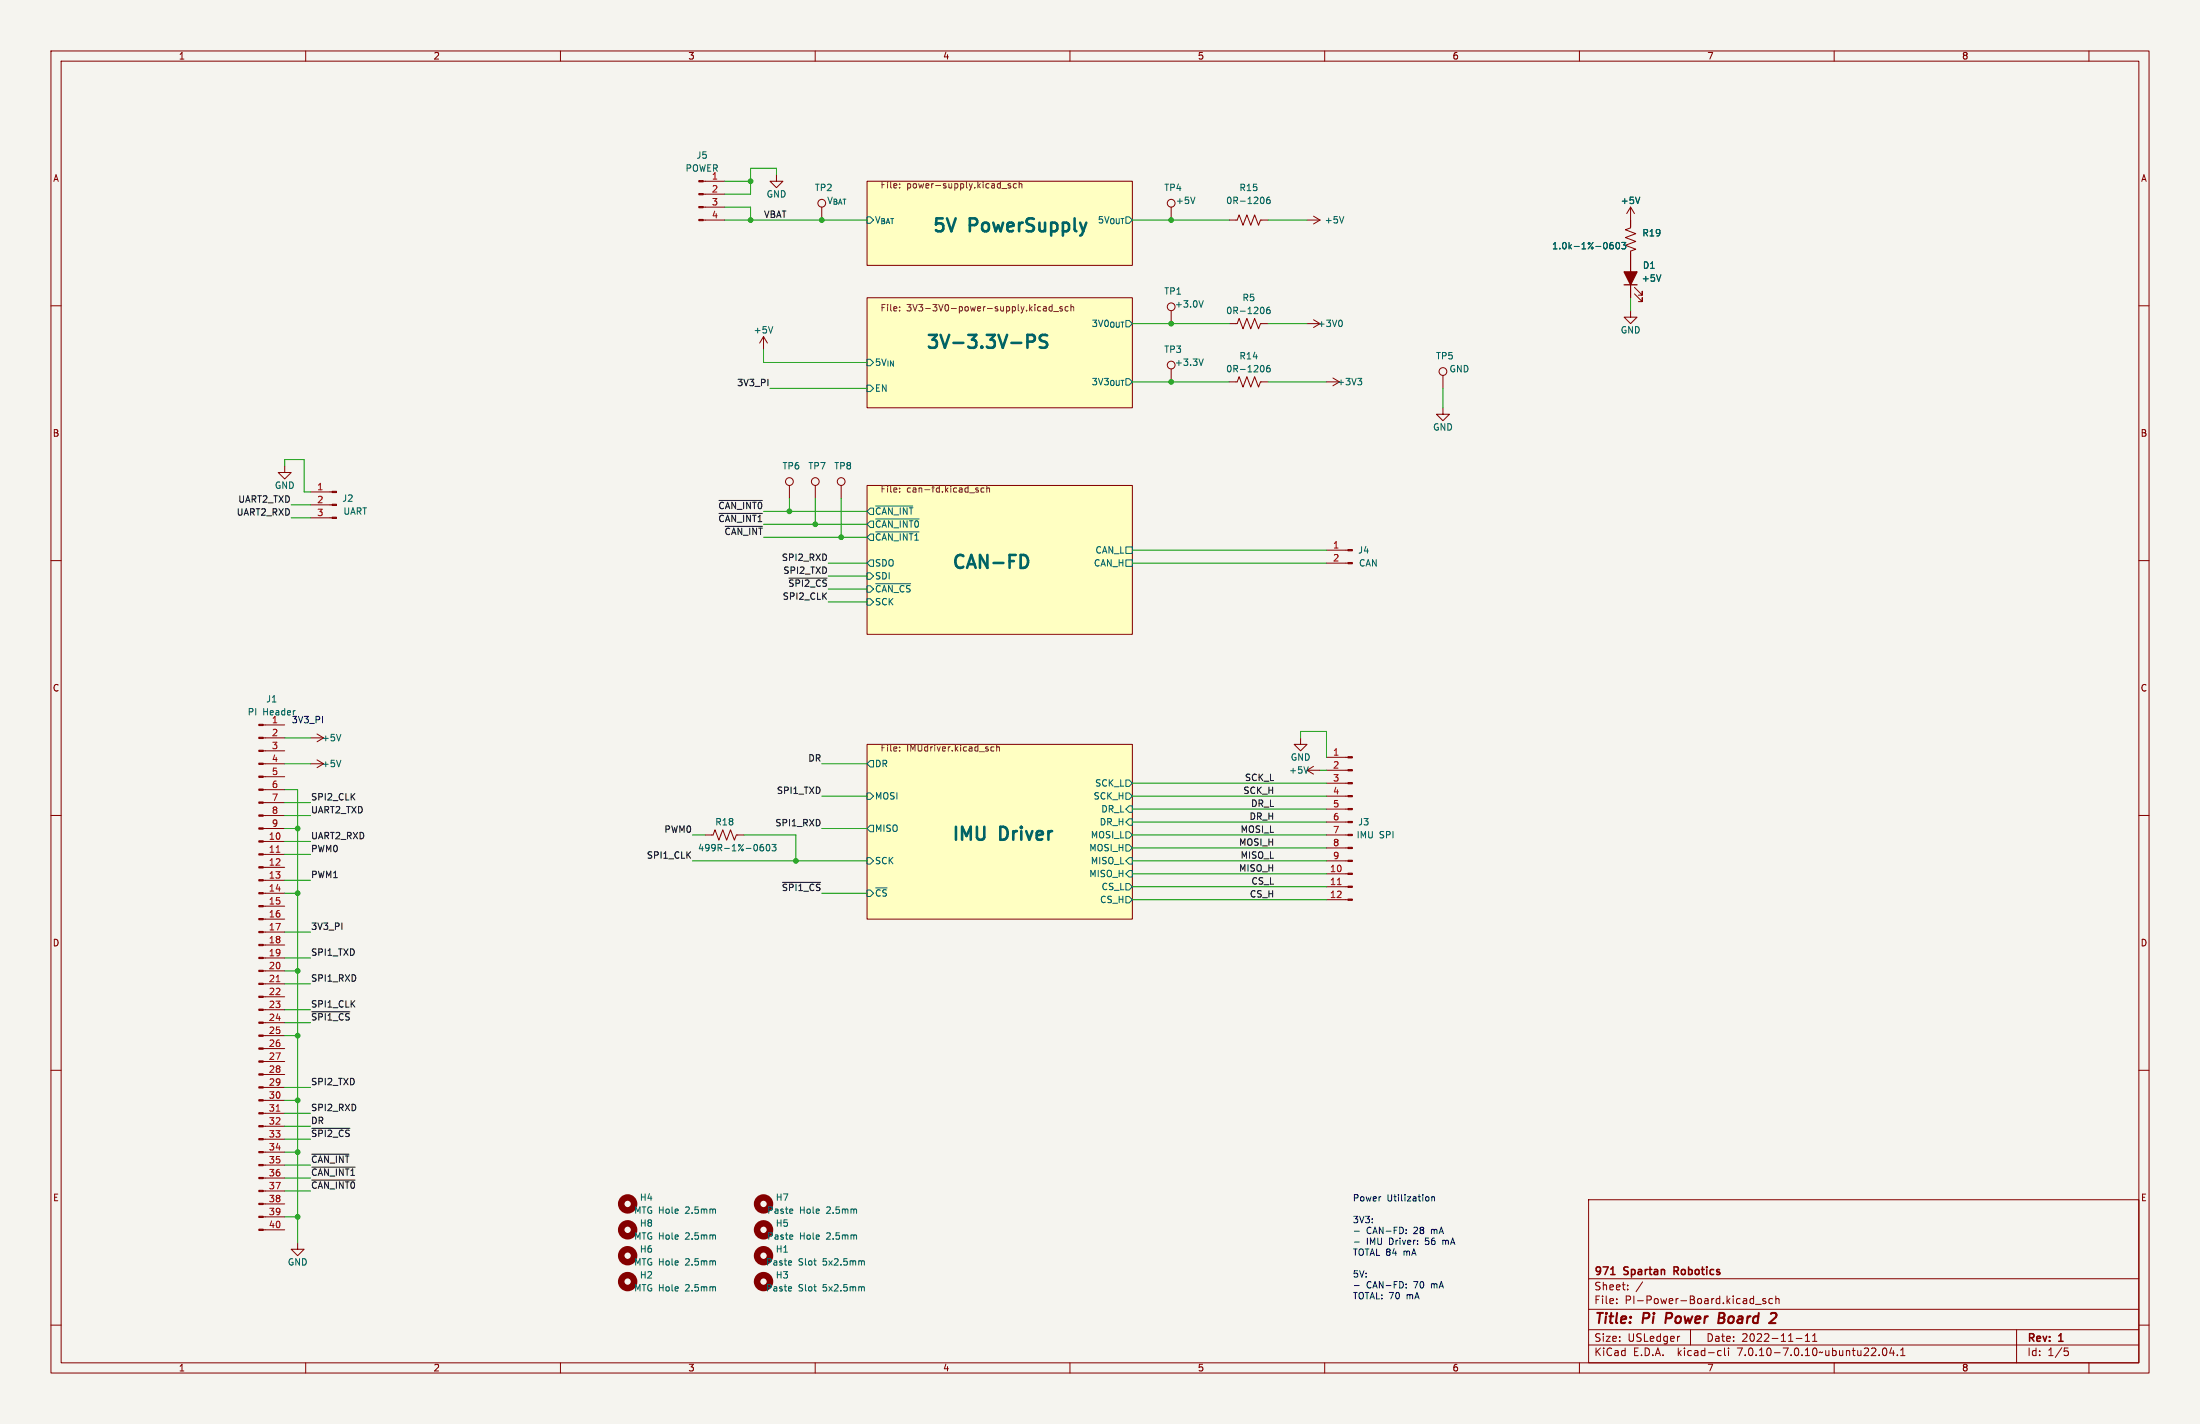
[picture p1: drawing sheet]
<svg xmlns="http://www.w3.org/2000/svg" width="432mm" height="279mm" viewBox="0 0 432 279" stroke-linecap="round" stroke-linejoin="round" font-family="sans-serif">
<path d="M0 0h431.8v279.4h-431.8z" fill="#f5f4ef" stroke="#f5f4ef" stroke-width=".2"/>
<g fill="none" stroke="#840000" stroke-width=".2">
<path d="M10 10h411.8v259.4h-411.8zM12 12h407.8v255.4h-407.8zM60 10v2M110 10v2M160 10v2M210 10v2M260 10v2M310 10v2M360 10v2M410 10v2M138 38.1h4.2M138 35.6h4.2"/>
<path d="M152.4 34.3v1.3h1.3l-1.3 1.2-1.3-1.2h1.3M170.2 35.6h52v16.5h-52zM10 60h2M138 43.2h4.2M138 40.6h4.2M161.3 40.6v2.6M170.2 58.4h52v21.6h-52zM229.9 40.6v2.6M241.3 43.2h1.5l.4-1 .8 2 .7-2 .8 2 .8-2 .7 2 .4-1h1.5M256.5 43.2h2.6M257.8 42.4l1.3 .8M259.1 43.2l-1.3 .7"/>
<path d="M320 40.6v4.1l-1 .4 2.1 .7-2.1 .8 2.1 .8-2.1 .7 2.1 .8-1.1 .4v9.1M320 40.6l-.7 1.3M320 40.6l.8 1.3M320.8 57.7l1.5 1.5v-.8v.8h-.7M320.8 56.4l1.5 1.5v-.7v.7h-.7M419.8 60h2M149.9 66l-.8 1.3M149.9 66v2.6M149.9 66l.7 1.3M229.9 61v2.5M229.9 72.4v2.5M241.3 74.9h1.5l.4-1 .8 2 .7-2 .8 2 .8-2 .7 2 .4-1h1.5"/>
<path d="M241.3 63.5h1.5l.4-1 .8 2 .7-2 .8 2 .8-2 .7 2 .4-1h1.5M256.5 63.5h2.6M257.8 62.7l1.3 .8M259.1 63.5l-1.3 .8M260.3 74.9h2.6M261.6 74.2l1.3 .7M262.9 74.9l-1.3 .8M283.2 73.7v2.5M320 61v1.2h1.3l-1.3 1.3-1.2-1.3h1.2M55.9 91.4v1.3h1.2l-1.2 1.3-1.3-1.3h1.3M61 99.1h4.2M61 96.5h4.2"/>
<path d="M154.9 95.3v2.5M160 95.3v2.5M165.1 95.3v2.5M170.2 95.3h52v29.2h-52zM283.2 80v1.3h1.3l-1.3 1.3-1.3-1.3h1.3M10 110h2M61 101.6h4.2M260.3 110.5h4.3M260.3 108h4.3M419.8 110h2M10 160h2M51.7 157.5h4.2"/>
<path d="M51.7 154.9h4.2M51.7 152.4h4.2M51.7 149.9h4.2M51.7 147.3h4.2M51.7 144.8h4.2M51.7 142.2h4.2M61 149.9h2.5M61 144.8h2.5M62.2 144l1.3 .8M62.2 149.1l1.3 .8M63.5 144.8l-1.3 .7M63.5 149.9l-1.3 .7"/>
<path d="M170.2 146.1h52v34.2h-52zM255.3 144.8v1.3h1.2l-1.2 1.2-1.3-1.2h1.3M256.5 151.1h2.6M256.5 151.1l1.3 .8M257.8 150.4l-1.3 .7M260.3 158.8h4.3M260.3 156.2h4.3M260.3 153.7h4.3M260.3 151.1h4.3M260.3 148.6h4.3M419.8 160h2M51.7 160h4.2"/>
<path d="M51.7 177.8h4.2M51.7 175.3h4.2M51.7 172.7h4.2M51.7 170.2h4.2M51.7 167.6h4.2M51.7 165.1h4.2M51.7 162.6h4.2M138.4 163.8h1.6l.3-1 .8 2 .8-2 .7 2 .8-2 .7 2 .4-1h1.5M260.3 176.5h4.3M260.3 174h4.3M260.3 171.5h4.3M260.3 168.9h4.3"/>
<path d="M260.3 166.4h4.3M260.3 163.8h4.3M260.3 161.3h4.3M51.7 198.1h4.2M51.7 195.6h4.2M51.7 193h4.2M51.7 190.5h4.2M51.7 188h4.2M51.7 185.4h4.2M51.7 182.9h4.2M51.7 180.3h4.2M10 210h2"/>
<path d="M51.7 218.4h4.2M51.7 215.9h4.2M51.7 213.4h4.2M51.7 210.8h4.2M51.7 208.3h4.2M51.7 205.7h4.2M51.7 203.2h4.2M51.7 200.7h4.2M419.8 210h2M51.7 238.8h4.2M51.7 236.2h4.2M51.7 233.7h4.2"/>
<path d="M51.7 231.1h4.2M51.7 228.6h4.2M51.7 226.1h4.2M51.7 223.5h4.2M51.7 221h4.2M311.8 235.4h108v32h-108zM10 260h2M51.7 241.3h4.2M58.4 243.8v1.3h1.3l-1.3 1.3-1.3-1.3h1.3M311.8 256.9h108M311.8 250.9h108M317.3 255.6v.2"/>
<path d="M317.3 254.9v.1M319.5 252.9v.2M319.5 252.2v.1M322.4 251.5l-1.3 1.9M344.5 255.9h1.2M346.5 254.9l-.3-.1-.2 .2v.2l.5 .2v.3h-.5M347.9 254.9l-.4-.1-.3 .3 .1 .6h.6M348.5 254.9l.3-.1 .3 .1 .1 .9M348.5 254.3v1.5M419.8 260h2M60 267.4v2M110 267.4v2"/>
<path d="M160 267.4v2M210 267.4v2M260 267.4v2M310 267.4v2M311.8 263.9h108M311.8 260.9h108M329.5 262.2h.2M331.8 260.9v3M337.4 265l.4 .1M337.8 265.9l-.4 .1M338.5 264.5v1.3l.2 .2M339.3 264.5v.1"/>
<path d="M339.3 265v1M352.5 262.6h1.2M354.3 263.2h.9M354.3 262.1l.5-.4v1.5M355.8 263.2h.8M355.8 262.1l.4-.4v1.5M360 267.4v2M368.8 265.8v.2M369.6 264.6l.2-.1a.8 .8 0 0 1 .5 .7 .8 .8 0 0 1-.5 .8l-.2-.2-.1-.4zM371.3 264.4l-.4 1.1h.9M371.6 265v1M372.4 265.8v.2"/>
<path d="M373 266h.9M373 264.9l.5-.4v1.5M395.8 260.9v6.5M405.2 264.5h.7M405.3 265.1h.4l.3 .2-.2 .6-.5 .1M410 267.4v2"/>
<circle cx="161.3" cy="39.9" r=".76"/>
<circle cx="229.9" cy="39.9" r=".76"/>
<circle cx="229.9" cy="71.6" r=".76"/>
<circle cx="229.9" cy="60.2" r=".76"/>
<circle cx="283.2" cy="72.9" r=".76"/>
<circle cx="154.9" cy="94.5" r=".76"/>
<circle cx="160" cy="94.5" r=".76"/>
<circle cx="165.1" cy="94.5" r=".76"/>
</g>
<path d="M327.1 257.6l-.2 2M337.4 258.6h.6M338 258.6l.3 .1M338.2 257.6h-.7l-.3 2 1-.1M338.2 258.5l-.2 .1M347.9 257.6l.6 .1 .2 .5-.2 .3-1.3 1.1h1.3" fill="none" stroke="#840000" stroke-width=".4"/>
<path d="M316.1 250.1h.9M328.6 249.4h.5M329.1 248.6h-.5v1.5" fill="none" stroke="#840000" stroke-width=".3"/>
<g fill="#ffffc2" stroke="#ffffc2" stroke-width=".2">
<path d="M170.2 58.4h52v21.6h-52z"/>
<path d="M170.2 95.3h52v29.2h-52z"/>
<path d="M170.2 35.6h52v16.5h-52z"/>
<path d="M170.2 146.1h52v34.2h-52z"/>
</g>
<g fill="none" stroke="#006464" stroke-width=".2">
<path d="M234.5 38.7l-.4 1.2M247.8 38.7a.79 .79 0 0 1 0 1.2M249.2 38.7h-.4l-.2 .3v.7l.2 .2 .5-.1v-.4l-.1-.2h-.4l-.2 .2M321.9 38.7l-.5 1.2M170.2 42.5h.6l.6 .7-.6 .6h-.6zM236.2 59l-.5 1.3M263.8 42.5l-.5 1.3M316.1 48.1h.3l.3 .2-.2 .5h-.4M316.5 47.6h-.3l-.2 .3M317.3 47.7l.2-.1a.68 .68 0 0 1 .4 .6 .68 .68 0 0 1-.4 .6l-.3-.4zM318.3 47.6h.8l-.4 .5 .3 .1v.5l-.2 .1-.5-.1M326 53.9l-.4 1.3"/>
<path d="M151.7 64.1l-.4 1.2M170.2 75.6h.6l.6 .6-.6 .6h-.6zM170.2 70.5h.6l.6 .6-.6 .7h-.6zM236.2 70.4l-.5 1.3M247.8 71.7a.79 .79 0 0 1 0 1.3M247.8 60.3a.79 .79 0 0 1 0 1.2M249.2 71.7l-.4 .1-.2 .2v.7l.2 .3 .5-.2v-.4l-.1-.2h-.4l-.2 .2M249.2 60.3h-.4l-.2 .3v.7l.2 .2 .5-.1v-.4l-.1-.2h-.4l-.2 .2M263.2 62.8a.79 .79 0 0 1 0 1.3M266.5 74.2h.8l-.5 .5M267 74.7l.3 .3v.3l-.3 .2M170.8 99.7h.6v1.3h-.6l-.6-.7z"/>
<path d="M171.9 99.3h7.3M170.2 112.4h.6l.6 .6-.6 .7h-.6zM170.2 114.9h.6l.6 .7-.6 .6h-.6zM170.2 117.5h.6l.6 .6-.6 .6h-.6zM170.8 104.8h.6v1.2h-.6l-.6-.6zM170.8 109.9h.6v1.2h-.6l-.6-.6zM170.8 102.2h.6v1.3h-.6l-.6-.6zM171.9 104.4h8.5M171.9 114.5h6.8M171.9 101.8h8.5M221 109.9h1.2v1.2h-1.2zM221 107.3h1.2v1.3h-1.2z"/>
<path d="M66.9 144.1l-.4 1.3M66.9 149.2l-.4 1.2M170.2 155.6h.6l.6 .6-.6 .6h-.6zM170.8 149.2h.6v1.3h-.6l-.6-.6zM221 153h.6l.6 .7-.6 .6h-.6zM221 155.6h.6l.6 .6-.6 .6h-.6zM221.6 158.1h.6v1.3h-.6l-.6-.6zM256.8 150.4l-.5 1.3M149.3 166.2h.3l.3 .2-.1 .5h-.5M149.8 165.7l-.5 .1M150.5 165.8l.2-.1a.68 .68 0 0 1 .4 .6 .68 .68 0 0 1-.4 .6l-.3-.4zM151.5 165.7h.8l-.4 .5 .3 .1v.5l-.1 .1-.6-.1"/>
<path d="M170.2 168.3h.6l.6 .6-.6 .6h-.6zM170.2 174.6h.6l.6 .7-.6 .6h-.6zM170.8 161.9h.6v1.3h-.6l-.6-.6zM221 175.9h.6l.6 .6-.6 .7h-.6zM221 173.4h.6l.6 .6-.6 .6h-.6zM221 165.7h.6l.6 .7-.6 .6h-.6zM221 163.2h.6l.6 .6-.6 .7h-.6zM221.6 160.7h.6v1.2h-.6l-.6-.6zM221.6 168.3h.6v1.2h-.6l-.6-.6zM221.6 170.8h.6v1.3h-.6l-.6-.6zM155.5 237.3l.1 .2-.6 .1M155.3 252.5l.1 .3-.6 .1"/>
<path d="M155.3 247.4l.1 .3-.6 .1M155.5 242.4l.1 .2-.6 .1M169.3 252.5l.3 .1v.7M169.3 247.4l.3 .2v.6"/>
</g>
<path d="M201.7 67h.9a.69 .69 0 0 0 .5-.6 .69 .69 0 0 0-.5-.7h-.9v2.5M205.5 65.8l-.9-.1a.62 .62 0 0 0-.5 .6 .62 .62 0 0 0 .5 .6 .93 .93 0 0 1 .9 .6 .65 .65 0 0 1-.5 .7l-.9-.1M201.3 109a1.58 1.58 0 0 1 0 2.3" fill="none" stroke="#006464" stroke-width=".51"/>
<g fill="none" stroke="#725600" stroke-width=".2">
<path d="M176.6 36.1v.1M176.6 36.8v.1M196.6 37h1M198.3 36.1l-.3-.1-.1 .2v.2l.4 .1v.3h-.4M199.5 36.1l-.4-.1-.2 .3 .1 .5h.5M200 36.2l.5-.1 .1 .8M200 35.6v1.3M206.5 59.7v1.3M210.2 59.7v1.3M176.6 60.9v.1M176.6 60.2v.1M204.8 60.8l.1 .2h.5"/>
<path d="M204.8 60.2h.5l.1 .8M205.4 60.5h-.5l-.1 .2M206.5 60.2h-.4l-.2 .2 .1 .6h.5M206.8 61.1h1M208.5 60.2h-.3l-.2 .1 .1 .2 .4 .1v.4h-.5M209.7 60.2h-.4l-.3 .2 .2 .6h.5M210.2 60.3l.5-.1v.8M176.6 95.8v.1M176.6 96.5v.1M191.7 96.1l.3 .1 .1 .2-.5 .2M191.7 95.7l.3 .1M193.1 95.8l-.3-.1-.3 .3 .2 .5h.4"/>
<path d="M193.7 95.8h.5v.8M193.7 95.3v1.3M176.6 146.6v.1M176.6 147.3v.1M195.1 146.6l-.4-.1-.2 .3 .1 .5h.5M195.6 146.6h.5l.1 .8M195.6 146.1v1.3"/>
</g>
<path d="M318.8 55.9h2.5" fill="none" stroke="#840000" stroke-width=".25"/>
<path d="M318.8 53.3h2.5l-1.3 2.6z" fill="#840000" stroke="#840000" stroke-width=".25"/>
<g fill="none" stroke="#840000" stroke-width="1.3">
<circle cx="123.2" cy="236.2" r="1.27"/>
<circle cx="149.9" cy="236.2" r="1.27"/>
<circle cx="123.2" cy="241.3" r="1.27"/>
<circle cx="123.2" cy="251.5" r="1.27"/>
<circle cx="123.2" cy="246.4" r="1.27"/>
<circle cx="149.9" cy="241.3" r="1.27"/>
<circle cx="149.9" cy="251.5" r="1.27"/>
<circle cx="149.9" cy="246.4" r="1.27"/>
</g>
<g fill="#840000" stroke="#840000" stroke-width=".2">
<path d="M264.6 110.4h.8v.2h-.8z"/>
<path d="M264.6 107.8h.8v.3h-.8z"/>
<path d="M65.2 101.5h.8v.2h-.8z"/>
<path d="M65.2 98.9h.8v.3h-.8z"/>
<path d="M65.2 96.4h.8v.2h-.8z"/>
<path d="M50.8 241.2h.9v.2h-.9z"/>
<path d="M50.8 238.6h.9v.3h-.9z"/>
<path d="M50.8 236.1h.9v.2h-.9z"/>
<path d="M50.8 233.6h.9v.2h-.9z"/>
<path d="M50.8 231h.9v.3h-.9z"/>
<path d="M50.8 228.5h.9v.2h-.9z"/>
<path d="M50.8 225.9h.9v.3h-.9z"/>
<path d="M50.8 223.4h.9v.2h-.9z"/>
<path d="M50.8 220.9h.9v.2h-.9z"/>
<path d="M50.8 218.3h.9v.3h-.9z"/>
<path d="M50.8 215.8h.9v.2h-.9z"/>
<path d="M50.8 213.2h.9v.3h-.9z"/>
<path d="M50.8 210.7h.9v.2h-.9z"/>
<path d="M50.8 208.2h.9v.2h-.9z"/>
<path d="M50.8 205.6h.9v.3h-.9z"/>
<path d="M50.8 203.1h.9v.2h-.9z"/>
<path d="M50.8 200.5h.9v.3h-.9z"/>
<path d="M50.8 198h.9v.2h-.9z"/>
<path d="M50.8 195.5h.9v.2h-.9z"/>
<path d="M50.8 192.9h.9v.3h-.9z"/>
<path d="M50.8 190.4h.9v.2h-.9z"/>
<path d="M50.8 187.8h.9v.3h-.9z"/>
<path d="M50.8 185.3h.9v.2h-.9z"/>
<path d="M50.8 182.8h.9v.2h-.9z"/>
<path d="M50.8 180.2h.9v.3h-.9z"/>
<path d="M50.8 177.7h.9v.2h-.9z"/>
<path d="M50.8 175.1h.9v.3h-.9z"/>
<path d="M50.8 172.6h.9v.2h-.9z"/>
<path d="M50.8 170.1h.9v.2h-.9z"/>
<path d="M50.8 167.5h.9v.3h-.9z"/>
<path d="M50.8 165h.9v.2h-.9z"/>
<path d="M50.8 162.4h.9v.3h-.9z"/>
<path d="M50.8 159.9h.9v.2h-.9z"/>
<path d="M50.8 157.4h.9v.2h-.9z"/>
<path d="M50.8 154.8h.9v.3h-.9z"/>
<path d="M50.8 152.3h.9v.2h-.9z"/>
<path d="M50.8 149.7h.9v.3h-.9z"/>
<path d="M50.8 147.2h.9v.2h-.9z"/>
<path d="M50.8 144.7h.9v.2h-.9z"/>
<path d="M50.8 142.1h.9v.3h-.9z"/>
<path d="M264.6 176.4h.8v.3h-.8z"/>
<path d="M264.6 173.9h.8v.2h-.8z"/>
<path d="M264.6 171.3h.8v.3h-.8z"/>
<path d="M264.6 168.8h.8v.2h-.8z"/>
<path d="M264.6 166.2h.8v.3h-.8z"/>
<path d="M264.6 163.7h.8v.3h-.8z"/>
<path d="M264.6 161.2h.8v.2h-.8z"/>
<path d="M264.6 158.6h.8v.3h-.8z"/>
<path d="M264.6 156.1h.8v.2h-.8z"/>
<path d="M264.6 153.5h.8v.3h-.8z"/>
<path d="M264.6 151h.8v.3h-.8z"/>
<path d="M264.6 148.5h.8v.2h-.8z"/>
<path d="M137.2 43.1h.8v.2h-.8z"/>
<path d="M137.2 40.5h.8v.3h-.8z"/>
<path d="M137.2 38h.8v.2h-.8z"/>
<path d="M137.2 35.4h.8v.3h-.8z"/>
</g>
<path d="M54.2 167.2h.7M262.5 173.6h.7M54.2 192.6h.7M54.2 218h.7" fill="none" stroke="#a90000" stroke-width=".2"/>
<path d="M141.1 98.2h8.5M141.1 100.7h8.5M142.3 103.3h7.3M154.8 113.4h7.5M153.6 173.1h7.5M61.2 198.5h7.5M61.2 221.4h7.5M61.2 229h8.5M61.2 226.5h7.3M61.2 231.5h8.5" fill="none" stroke="#0f0f0f" stroke-width=".2"/>
<path d="M280.3 234.9l.2 .1-.2 .6M281 234.8v.9M281 234.9h.5l.1 .8M265.8 241.6h1M265.8 243.7h1M265.8 252.2h1M276 241.9v.2M276 241.3v.1M276 251.9v.2M276 252.6v.1" fill="none" stroke="#0000c2" stroke-width=".2"/>
<g fill="none" stroke="#009600" stroke-width=".2">
<path d="M142.2 35.6h5.1M152.4 34.3v-1.3h-5.1v5.1h-5.1M142.2 43.2h28M142.2 40.6h5.1v2.6M222.2 43.2h19.1M248.9 43.2h7.6M320 58.4v2.6M149.9 68.6v2.5h20.3M151.1 76.2h19.1M222.2 74.9h19.1M222.2 63.5h19.1M248.9 74.9h11.4"/>
<path d="M248.9 63.5h7.6M283.2 76.2v3.8M55.9 91.4v-1.2h3.8v6.3h1.3M57.1 99.1h3.9M154.9 97.8v2.5M160 97.8v5.1M165.1 97.8v7.6M57.1 101.6h3.9M149.9 100.3h20.3M149.9 102.9h20.3M149.9 105.4h20.3M162.6 113h7.6"/>
<path d="M162.6 110.5h7.6M162.6 115.6h7.6M162.6 118.1h7.6M222.2 110.5h38.1M222.2 108h38.1M55.9 157.5h5.1M55.9 149.9h5.1M55.9 154.9h2.5v88.9M55.9 144.8h5.1M161.3 156.2h8.9M161.3 149.9h8.9M222.2 153.7h38.1"/>
<path d="M222.2 156.2h38.1M222.2 158.8h38.1M255.3 144.8v-1.3h5v5.1M259.1 151.1h1.2M55.9 175.3h2.5M55.9 162.6h2.5M55.9 160h5.1M55.9 167.6h5.1M55.9 165.1h5.1M55.9 172.7h5.1M135.9 168.9h34.3M135.9 163.8h2.5"/>
<path d="M146 163.8h10.2v5.1M161.3 175.3h8.9M161.3 162.6h8.9M222.2 171.5h38.1M222.2 168.9h38.1M222.2 176.5h38.1M222.2 163.8h38.1M222.2 166.4h38.1M222.2 161.3h38.1M222.2 174h38.1M55.9 190.5h2.5M55.9 182.9h5.1"/>
<path d="M55.9 188h5.1M55.9 193h5.1M55.9 198.1h5.1M55.9 200.7h5.1M55.9 213.4h5.1M55.9 215.9h2.5M55.9 203.2h2.5M55.9 218.4h5.1M55.9 223.5h5.1M55.9 238.8h2.5M55.9 233.7h5.1M55.9 221h5.1"/>
<path d="M55.9 231.1h5.1M55.9 228.6h5.1M55.9 226.1h2.5"/>
</g>
<g fill="#009600" stroke="#009600" stroke-width=".2">
<circle cx="165.1" cy="105.4" r=".46"/>
<circle cx="156.2" cy="168.9" r=".46"/>
<circle cx="58.4" cy="162.6" r=".46"/>
<circle cx="58.4" cy="175.3" r=".46"/>
<circle cx="229.9" cy="43.2" r=".46"/>
<circle cx="161.3" cy="43.2" r=".46"/>
<circle cx="229.9" cy="63.5" r=".46"/>
<circle cx="229.9" cy="74.9" r=".46"/>
<circle cx="58.4" cy="226.1" r=".46"/>
<circle cx="58.4" cy="215.9" r=".46"/>
<circle cx="58.4" cy="238.8" r=".46"/>
<circle cx="58.4" cy="203.2" r=".46"/>
<circle cx="58.4" cy="190.5" r=".46"/>
<circle cx="147.3" cy="43.2" r=".46"/>
<circle cx="154.9" cy="100.3" r=".46"/>
<circle cx="160" cy="102.9" r=".46"/>
<circle cx="147.3" cy="35.6" r=".46"/>
</g>
<g font-size="3.5" fill="#006464">
<text x="182.9" y="45.7">5V</text>
<text x="190.4" y="45.7">PowerSupply</text>
<text x="181.6" y="68.6">3V-3.3V-PS</text>
<text x="186.7" y="111.8">CAN-FD</text>
<text x="186.7" y="165.1">IMU</text>
<text x="196.4" y="165.1">Driver</text>
</g>
<g font-size="2.8" fill="#840000">
<text x="312.8" y="260.3">Title:</text>
<text x="322.5" y="260.3">Pi</text>
<text x="327.7" y="260.3">Power</text>
<text x="338.9" y="260.3">Board</text>
</g>
<g font-size="2.1" fill="#840000">
<text x="312.8" y="250.6">971</text>
<text x="318.8" y="250.6">Spartan</text>
<text x="329.2" y="250.6">Robotics</text>
<text x="312.8" y="256.1">File:</text>
<text x="312.8" y="253.4">Sheet:</text>
<text x="318.9" y="256.1">PI-Power-Board.kicad_sch</text>
<text x="312.8" y="263.5">Size:</text>
<text x="319.5" y="263.5">USLedger</text>
<text x="334.8" y="263.5">Date:</text>
<text x="341.8" y="263.5">2022-11-11</text>
<text x="397.8" y="263.7">Rev:</text>
<text x="404.2" y="263.7">1</text>
<text x="312.8" y="266.3">KiCad</text>
<text x="320.5" y="266.3">E.D.A.</text>
<text x="329.4" y="266.3">kicad-cli</text>
<text x="341.3" y="266.3">7.0.10-7.0.10~ubuntu22.04.1</text>
<text x="397.8" y="266.3">Id:</text>
<text x="401.9" y="266.3">1/5</text>
</g>
<g font-size="1.8" fill="#840000">
<text x="35" y="11.9">1</text>
<text x="85" y="11.9">2</text>
<text x="135" y="11.9">3</text>
<text x="185" y="11.9">4</text>
<text x="235" y="11.9">5</text>
<text x="285" y="11.9">6</text>
<text x="335" y="11.9">7</text>
<text x="385" y="11.9">8</text>
<text x="10.3" y="35.9">A</text>
<text x="420.1" y="35.9">A</text>
<text x="10.3" y="85.9">B</text>
<text x="420.1" y="85.9">B</text>
<text x="10.3" y="135.9">C</text>
<text x="420.1" y="135.9">C</text>
<text x="10.3" y="185.9">D</text>
<text x="420.1" y="185.9">D</text>
<text x="10.3" y="235.9">E</text>
<text x="420.1" y="235.9">E</text>
<text x="35" y="269.3">1</text>
<text x="85" y="269.3">2</text>
<text x="135" y="269.3">3</text>
<text x="185" y="269.3">4</text>
<text x="235" y="269.3">5</text>
<text x="285" y="269.3">6</text>
<text x="335" y="269.3">7</text>
<text x="385" y="269.3">8</text>
</g>
<g font-size="1.8" fill="#006464">
<text x="134.5" y="33.9">POWER</text>
<text x="136.6" y="31.3">J5</text>
<text x="150.4" y="39">GND</text>
<text x="159.8" y="37.7">TP2</text>
<text x="162.2" y="40.2">V_{BAT}</text>
<text x="228.4" y="37.7">TP4</text>
<text x="230.7" y="40.2">+5V</text>
<text x="240.6" y="40.2">0R-1206</text>
<text x="243.2" y="37.7">R15</text>
<text x="318" y="40.2">+5V</text>
<text x="171.6" y="44">V_{BAT}</text>
<text x="215.3" y="44">5V_{OUT}</text>
<text x="259.9" y="44">+5V</text>
<text x="322.3" y="46.6">R19</text>
<text x="304.5" y="49.1">1.0k-1%-0603</text>
<text x="322.4" y="52.9">D1</text>
<text x="228.4" y="58">TP1</text>
<text x="243.8" y="59.3">R5</text>
<text x="322.1" y="55.5">+5V</text>
<text x="147.8" y="65.6">+5V</text>
<text x="214.1" y="64.4">3V0_{OUT}</text>
<text x="230.5" y="60.6">+3.0V</text>
<text x="240.6" y="61.8">0R-1206</text>
<text x="258.5" y="64.4">+3V0</text>
<text x="318" y="65.6">GND</text>
<text x="171.6" y="72">5V_{IN}</text>
<text x="228.4" y="69.4">TP3</text>
<text x="230.5" y="72">+3.3V</text>
<text x="243.2" y="70.7">R14</text>
<text x="281.8" y="70.7">TP5</text>
<text x="171.6" y="77.1">EN</text>
<text x="214.1" y="75.8">3V3_{OUT}</text>
<text x="240.6" y="73.3">0R-1206</text>
<text x="262.3" y="75.8">+3V3</text>
<text x="284.4" y="73.3">GND</text>
<text x="281.2" y="84.7">GND</text>
<text x="153.5" y="92.3">TP6</text>
<text x="158.6" y="92.3">TP7</text>
<text x="163.6" y="92.3">TP8</text>
<text x="53.8" y="96.1">GND</text>
<text x="67.1" y="98.7">J2</text>
<text x="67.3" y="101.2">UART</text>
<text x="171.6" y="101.2">~{CAN_INT}</text>
<text x="171.6" y="106.3">~{CAN_INT1}</text>
<text x="171.6" y="103.7">~{CAN_INT0}</text>
<text x="171.6" y="113.9">SDI</text>
<text x="171.6" y="111.4">SDO</text>
<text x="214.6" y="111.4">CAN_H</text>
<text x="214.9" y="108.8">CAN_L</text>
<text x="266.5" y="108.8">J4</text>
<text x="266.6" y="111.4">CAN</text>
<text x="171.6" y="116.4">~{CAN_CS}</text>
<text x="171.6" y="119">SCK</text>
<text x="48.5" y="140.6">PI</text>
<text x="52.1" y="138">J1</text>
<text x="53.3" y="142">1</text>
<text x="63" y="145.6">+5V</text>
<text x="253.2" y="149.5">GND</text>
<text x="63" y="150.7">+5V</text>
<text x="171.6" y="150.7">DR</text>
<text x="214.8" y="154.5">SCK_L</text>
<text x="252.9" y="152">+5V</text>
<text x="171.6" y="157.1">MOSI</text>
<text x="214.5" y="157.1">SCK_H</text>
<text x="216.1" y="159.6">DR_L</text>
<text x="136.9" y="167.2">499R-1%-0603</text>
<text x="140.3" y="162.2">R18</text>
<text x="171.6" y="163.4">MISO</text>
<text x="213.7" y="167.2">MOSI_H</text>
<text x="214" y="164.7">MOSI_L</text>
<text x="215.7" y="162.2">DR_H</text>
<text x="266.2" y="164.7">IMU</text>
<text x="266.5" y="162.2">J3</text>
<text x="270.7" y="164.7">SPI</text>
<text x="171.6" y="169.8">SCK</text>
<text x="213.7" y="172.3">MISO_H</text>
<text x="214" y="169.8">MISO_L</text>
<text x="171.6" y="176.1">~{CS}</text>
<text x="215.8" y="177.4">CS_H</text>
<text x="216.1" y="174.9">CS_L</text>
<text x="124.4" y="238.4">MTG Hole</text>
<text x="125.5" y="235.8">H4</text>
<text x="134.6" y="238.4">2.5mm</text>
<text x="150.5" y="238.4">Paste</text>
<text x="152.2" y="235.8">H7</text>
<text x="156.9" y="238.4">Hole</text>
<text x="162.3" y="238.4">2.5mm</text>
<text x="124.4" y="243.4">MTG Hole</text>
<text x="125.5" y="246">H6</text>
<text x="125.5" y="240.9">H8</text>
<text x="134.6" y="243.4">2.5mm</text>
<text x="150.5" y="243.4">Paste</text>
<text x="152.2" y="246">H1</text>
<text x="152.2" y="240.9">H5</text>
<text x="156.9" y="243.4">Hole</text>
<text x="162.3" y="243.4">2.5mm</text>
<text x="56.4" y="248.5">GND</text>
<text x="124.4" y="248.5">MTG Hole</text>
<text x="125.5" y="251.1">H2</text>
<text x="134.6" y="248.5">2.5mm</text>
<text x="150.2" y="248.5">Paste</text>
<text x="152.2" y="251.1">H3</text>
<text x="156.7" y="248.5">Slot</text>
<text x="161.6" y="248.5">5x2.5mm</text>
<text x="124.4" y="253.6">MTG Hole</text>
<text x="134.6" y="253.6">2.5mm</text>
<text x="150.2" y="253.6">Paste</text>
<text x="156.7" y="253.6">Slot</text>
<text x="161.6" y="253.6">5x2.5mm</text>
</g>
<g font-size="1.8" fill="#a90000">
<text x="139.6" y="35.3">1</text>
<text x="139.6" y="37.8">2</text>
<text x="139.6" y="40.4">3</text>
<text x="139.6" y="42.9">4</text>
<text x="62.2" y="96.3">1</text>
<text x="62.2" y="98.8">2</text>
<text x="62.2" y="101.3">3</text>
<text x="261.5" y="107.7">1</text>
<text x="261.5" y="110.2">2</text>
<text x="53.3" y="144.5">2</text>
<text x="53.3" y="147.1">3</text>
<text x="53.3" y="149.6">4</text>
<text x="261.5" y="148.3">1</text>
<text x="53.3" y="152.1">5</text>
<text x="53.3" y="154.7">6</text>
<text x="261.5" y="150.9">2</text>
<text x="261.5" y="153.4">3</text>
<text x="261.5" y="156">4</text>
<text x="53.3" y="157.2">7</text>
<text x="53.3" y="159.8">8</text>
<text x="261.5" y="158.5">5</text>
<text x="261.5" y="161">6</text>
<text x="52.7" y="164.8">10</text>
<text x="52.7" y="167.4">11</text>
<text x="53.3" y="162.3">9</text>
<text x="261.5" y="163.6">7</text>
<text x="261.5" y="166.1">8</text>
<text x="52.7" y="169.9">12</text>
<text x="52.7" y="172.5">13</text>
<text x="260.9" y="171.2">10</text>
<text x="260.9" y="173.7">11</text>
<text x="261.5" y="168.7">9</text>
<text x="52.7" y="175">14</text>
<text x="52.7" y="177.5">15</text>
<text x="260.9" y="176.3">12</text>
<text x="52.7" y="180.1">16</text>
<text x="52.7" y="182.6">17</text>
<text x="52.7" y="185.2">18</text>
<text x="52.7" y="187.7">19</text>
<text x="52.7" y="190.2">20</text>
<text x="52.7" y="192.8">21</text>
<text x="52.7" y="195.3">22</text>
<text x="52.7" y="197.9">23</text>
<text x="52.7" y="200.4">24</text>
<text x="52.7" y="202.9">25</text>
<text x="52.7" y="205.5">26</text>
<text x="52.7" y="208">27</text>
<text x="52.7" y="210.6">28</text>
<text x="52.7" y="213.1">29</text>
<text x="52.7" y="215.6">30</text>
<text x="52.7" y="218.2">31</text>
<text x="52.7" y="220.7">32</text>
<text x="52.7" y="223.3">33</text>
<text x="52.7" y="225.8">34</text>
<text x="52.7" y="228.3">35</text>
<text x="52.7" y="230.9">36</text>
<text x="52.7" y="233.4">37</text>
<text x="52.7" y="236">38</text>
<text x="52.7" y="238.5">39</text>
<text x="52.7" y="241">40</text>
</g>
<g font-size="1.8" fill="#725600">
<text x="172.7" y="37.3">File:</text>
<text x="177.9" y="37.3">power-supply.kicad_sch</text>
<text x="172.7" y="61.4">File:</text>
<text x="177.9" y="61.4">3V3-3V0-power-supply.kicad_sch</text>
<text x="172.7" y="97">File:</text>
<text x="177.9" y="97">can-fd.kicad_sch</text>
<text x="172.7" y="147.8">File:</text>
<text x="177.9" y="147.8">IMUdriver.kicad_sch</text>
</g>
<g font-size="1.8" fill="#0f0f0f">
<text x="149.9" y="42.8">VBAT</text>
<text x="144.6" y="75.9">3V3_PI</text>
<text x="46.4" y="101.3">UART2_RXD</text>
<text x="46.7" y="98.7">UART2_TXD</text>
<text x="140.9" y="100">~{CAN_INT0}</text>
<text x="140.9" y="102.5">~{CAN_INT1}</text>
<text x="142.1" y="105.1">~{CAN_INT}</text>
<text x="153.3" y="110.1">SPI2_RXD</text>
<text x="153.6" y="112.7">SPI2_TXD</text>
<text x="153.5" y="117.8">SPI2_CLK</text>
<text x="154.6" y="115.2">~{SPI2_CS}</text>
<text x="158.5" y="149.5">DR</text>
<text x="152.4" y="155.9">SPI1_TXD</text>
<text x="243.9" y="155.9">SCK_H</text>
<text x="244.2" y="153.3">SCK_L</text>
<text x="61" y="159.7">UART2_TXD</text>
<text x="61" y="157.1">SPI2_CLK</text>
<text x="245.1" y="160.9">DR_H</text>
<text x="245.5" y="158.4">DR_L</text>
<text x="61" y="164.8">UART2_RXD</text>
<text x="61" y="167.3">PWM0</text>
<text x="130.3" y="163.5">PWM0</text>
<text x="152.1" y="162.2">SPI1_RXD</text>
<text x="243.1" y="166">MOSI_H</text>
<text x="243.4" y="163.5">MOSI_L</text>
<text x="61" y="172.4">PWM1</text>
<text x="126.9" y="168.6">SPI1_CLK</text>
<text x="243.1" y="171.1">MISO_H</text>
<text x="243.4" y="168.6">MISO_L</text>
<text x="245.5" y="173.6">CS_L</text>
<text x="153.3" y="174.9">~{SPI1_CS}</text>
<text x="245.2" y="176.2">CS_H</text>
<text x="61" y="182.5">3V3_PI</text>
<text x="61" y="187.6">SPI1_TXD</text>
<text x="61" y="192.7">SPI1_RXD</text>
<text x="61" y="197.8">SPI1_CLK</text>
<text x="61" y="200.3">~{SPI1_CS}</text>
<text x="61" y="213">SPI2_TXD</text>
<text x="61" y="220.6">DR</text>
<text x="61" y="218.1">SPI2_RXD</text>
<text x="61" y="223.2">~{SPI2_CS}</text>
<text x="61" y="230.8">~{CAN_INT1}</text>
<text x="61" y="228.3">~{CAN_INT}</text>
<text x="61" y="233.3">~{CAN_INT0}</text>
</g>
<g font-size="1.8" fill="#0000c2">
<text x="51.6" y="140.6">Header</text>
<text x="57.1" y="142">3V3_PI</text>
<text x="265.4" y="235.8">Power</text>
<text x="272.2" y="235.8">Utilization</text>
<text x="265.4" y="240.1">3V3:</text>
<text x="268.2" y="242.2">CAN-FD:</text>
<text x="268.2" y="244.4">IMU</text>
<text x="272.7" y="244.4">Driver:</text>
<text x="277.6" y="242.2">28</text>
<text x="280" y="244.4">56</text>
<text x="281.2" y="242.2">mA</text>
<text x="283.6" y="244.4">mA</text>
<text x="265.4" y="246.5">TOTAL 84</text>
<text x="265.4" y="250.8">5V:</text>
<text x="275.6" y="246.5">mA</text>
<text x="265.4" y="255">TOTAL: 70</text>
<text x="268.2" y="252.9">CAN-FD:</text>
<text x="276.2" y="255">mA</text>
<text x="277.6" y="252.9">70</text>
<text x="281.2" y="252.9">mA</text>
</g>
</svg>
